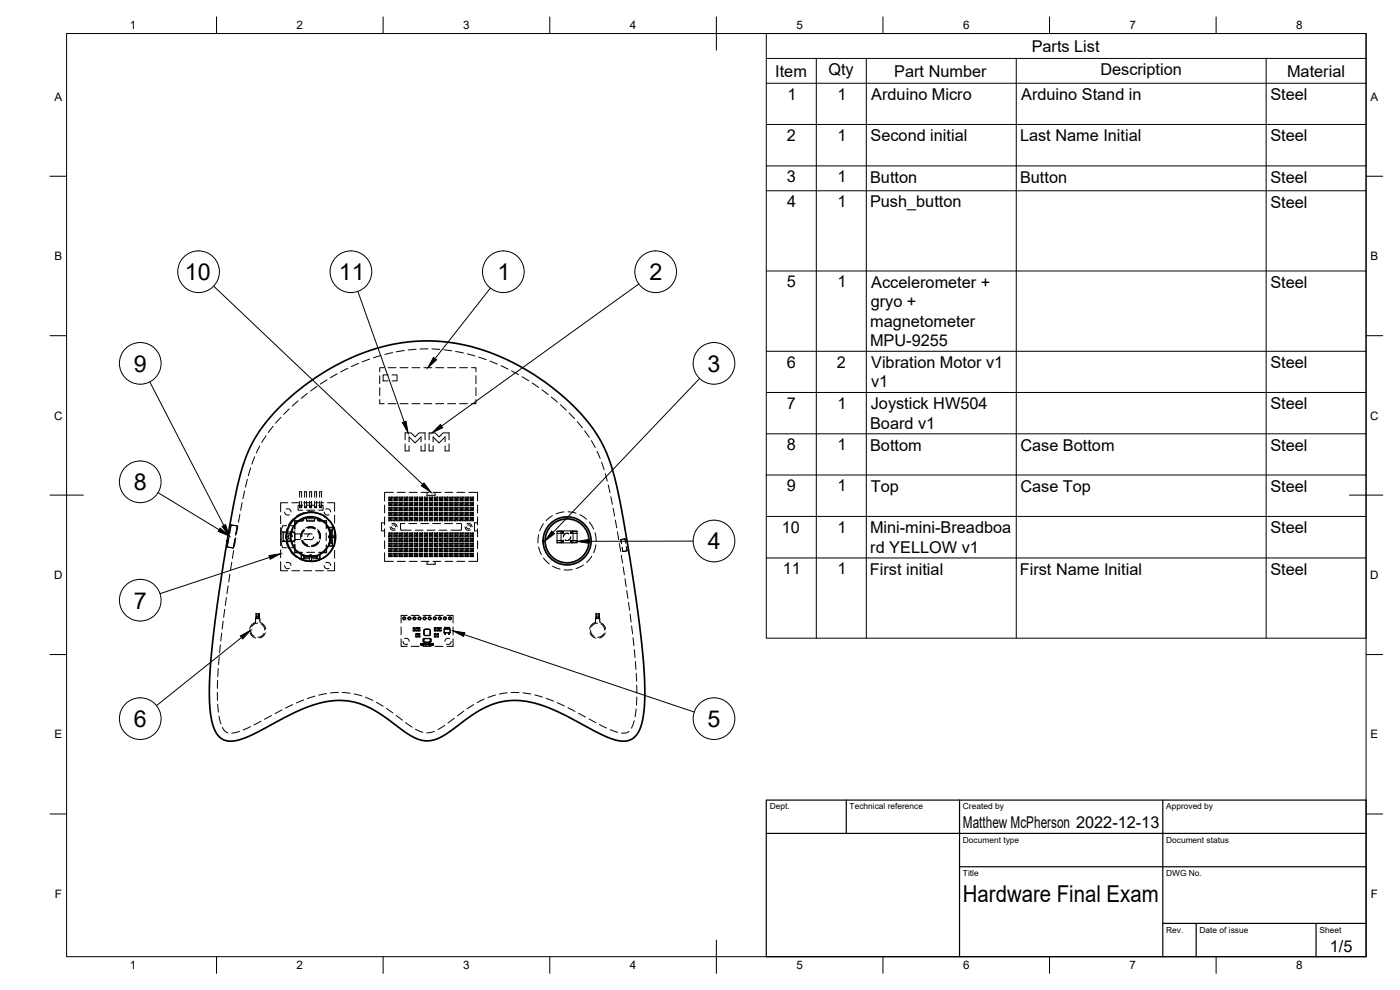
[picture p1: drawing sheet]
<svg xmlns="http://www.w3.org/2000/svg" width="420mm" height="297mm" viewBox="0 0 420 297" stroke-linecap="round" stroke-linejoin="round" font-family="sans-serif">
<!-- layer: Hidden -->
<g fill="none" stroke="#000" stroke-width=".3">
<path d="M92.2 118l-1.8 1.5M95.1 115.9l-1.9 1.4M98.1 114l-2 1.3M101.2 112.1l-2.1 1.3M104.4 110.5l-2.2 1.1M107.6 109l-2.2 1M110.9 107.7l-2.2 .9M114 119.9v1.2h1.3M114 112.7v2.4M114 116.3v2.4M114.3 106.6l-2.2 .7M115.3 110.3h-1.3v1.3"/>
<path d="M116.5 112.5h-1.5v1.8h1.5M116.5 110.3h2.4M117.7 112.5h1.5v1.8h-1.5M117.8 105.8l-2.3 .5M120.1 110.3h2.3M121.3 105.2l-2.3 .4M123.6 110.3h2.4M124.9 104.8l-2.4 .2M127.2 110.3h2.4M128.5 104.7h-2.4M129.6 104.7l2.4 .1M130.8 110.3h2.4"/>
<path d="M133.2 105l2.4 .2M134.3 110.3h2.4M136.7 105.4l2.4 .5M137.9 110.3h2.4M140.2 106.2l2.3 .6M141.5 110.3h1.3v1.3M142.8 119.9v1.2h-1.3M142.8 112.7v2.4M142.8 116.3v2.4M143.7 107.2l2.2 .7M147 108.3l2.2 .9M150.3 109.7l2.2 1.1"/>
<path d="M153.5 111.3l2.1 1.1M156.7 113l2 1.3M159.7 114.9l2 1.4M162.6 117l1.9 1.4M165.5 119.1l1.8 1.6M76.4 137l-.8 2.3M78 133.8l-1.1 2.1M79.8 130.8l-1.3 2M82 127.9l-1.5 1.9M84.3 125.2l-1.6 1.8M86.8 122.7l-1.7 1.6M89.5 120.3l-1.8 1.6"/>
<path d="M116.5 121.1h2.4M120.1 121.1h2.3M121.6 132v-2.1h1.8l1.2 1.2 1.2-1.2h1.8v2.1M121.6 133.2v2.1h1.2v-1.5M122.8 132.6v-1.5l1.8 1.8 1.8-1.8v1.5M123.6 121.1h2.4M127.2 121.1h2.4M127.6 133.2v2.1h-1.2v-1.5M128.8 132v-2.1h1.8l1.2 1.2 1.2-1.2h1.8v2.1M128.8 133.2v2.1h1.2v-1.5M130 132.6v-1.5l1.8 1.8 1.8-1.8v1.5M130.8 121.1h2.4"/>
<path d="M134.3 121.1h2.4M134.8 133.2v2.1h-1.2v-1.5M137.9 121.1h2.4M168.2 121.4l1.7 1.7M170.8 123.9l1.6 1.7M173.2 126.5l1.6 1.8M175.5 129.3l1.3 1.9M177.5 132.2l1.1 2.1M179.2 135.4l.9 2.1M180.6 138.7l.7 2.2M71.4 157.8l-.4 2.4M72 154.3l-.4 2.4"/>
<path d="M72.7 150.8l-.5 2.3M73.4 147.3l-.5 2.3M74.2 143.8l-.5 2.3M75.2 140.4l-.7 2.3M84.2 154.8v2.3M84.2 158.3v5.5M85 159.6l-.4-.1v3h.4M85.4 153.6a.95 .95 0 0 0 1.5 .8M85.9 152.8a.95 .95 0 0 1 1.4 .8M86 157.7h-1.2l-.6 2.8M86.1 158.7l-.4 2.3M86.4 150.8h-2.2v2.8"/>
<path d="M86.8 157.3l-.8 2.2M87.2 157.7h1.2M87.6 150.8h2.3M87.9 158.7l-.5 2.3M88 155.6l-1.4 2M88.4 159.6h-3.4v2.9h3.4M88.4 159.8h-1.2v.7M88.4 159.9v2.3zM88.4 159.2h.1M89.3 154.8l-1.8 1.5M89.9 149.2v-1.7h.6v1.7M89.9 150.4l.1 1.9 .5-.1v-1.8"/>
<path d="M89.9 152.2h.6M90.3 156l-1.8 1.6M90.4 154.2l2.5-.5 1.8 .1 1.4 .4M90.8 159.3l-.5 1.3v1.1M90.8 151.6l-1.3 .1v1.3l1.3 .1M91.1 156.2v-.6h-.3v.6h-2.4v2.5l.1-2.3h2.3M91.1 155.6h.9v.6M91.1 150.8h2.4M91.1 153.8l-2.1 1.1M91.2 158.8l-.8 1.3-.1 .9M91.3 158.9l-.6 .7-.4 1.4M91.4 149.2v-1.7h.6v1.7"/>
<path d="M91.4 150.4l.1 1.9h.5v-1.9M91.4 152.2h.6M91.5 159.1l-.8 1-.1 .9M92 155.6h2.4v.6M92 156.2h2.4M92 156.4h2.4M92 151.6h2.4M92 153.1h2.4M92.3 158.2l1.2-.1 1.2 .4M92.3 158.3l1.3-.1 1.1 .4M92.3 153.6l2.4 .1M92.4 158.5l1.3-.1 .9 .4"/>
<path d="M92.9 149.2v-1.7h.6v1.7M92.9 150.4l.1 1.9h.5v-1.9M92.9 152.2h.6M93.8 155.3l-2.4 .2M94.1 158.2l-1.1-.1-1.3 .4M94.4 155.6h.9v.6M94.4 149.2v-1.7h.6v1.7M94.4 150.4l.1 1.9h.5v-1.9M94.4 152.2h.6M94.7 150.8h2.4M95 155.5l2.1 1.2M95.2 158.8l.7 .8 .3 1.4"/>
<path d="M95.3 155.6h.3v.6M95.4 159.5l.4 1.1v1M95.5 159.4l.5 .9v1.4M95.6 151.6h1.4v1.4l-1.4 .1M95.6 156.2h2.4v2h1.8v2.3M95.6 156.4h2.3v2.3M95.6 159.3l.5 1.3v1.1M95.9 154l2.1 1.2M95.9 149.2v-1.7h.6v1.7M95.9 150.4l.1 1.9h.5v-1.9M95.9 152.2h.6M97.1 154.8l1.8 1.5"/>
<path d="M97.3 153.6a.96 .96 0 0 0 1.4 .8M97.8 152.8a.96 .96 0 0 1 1.4 .8M97.9 159.9v2.3M97.9 157.6l1 2.3M98.3 150.8h2.1v2.6M98.8 156.1l1.3 2M98.9 159.4h.6v3.3h-.6M98.9 159.2h.9M98.9 158.9h.9M99.6 157.3l.8 2.2M99.8 158.4h-.9v2.3h1.5v.3M100.4 154.6v2.4"/>
<path d="M100.4 158.2v2.5M100.5 159.3l.2 2.4M115.4 156.9h-.9v2.3h.9M115.4 151.5v2.4M115.4 155.1v2.4M115.4 158.7v2.4M116.7 159.9h1l-.3 .3h-.4zM116.7 149.1h1v1.1h-1zM116.7 150.7h1v1h-1zM116.7 152.2h1v1h-1zM116.7 153.7h1v1h-1zM116.7 155.2h1v1.1h-1z"/>
<path d="M116.7 159.9v1M116.7 149.1l.3 .3M116.7 150.7l.3 .3M116.7 152.2l.3 .3M116.7 153.7l.3 .3M116.7 155.2l.3 .3M117 155.5h.4v.5l-.4-.1zM117 154h.4v.4h-.4zM117 152.5h.4v.4h-.4zM117 151h.4v.4h-.4zM117 149.4h.4v.5h-.4zM117 149.9l-.3 .3"/>
<path d="M117 151.4l-.3 .3M117 152.9l-.3 .3M117 154.4l-.3 .3M117 155.9l-.3 .4M117.1 158.1a1.02 1.02 0 0 0 1.5 .9M117.4 149.9l.3 .3M117.4 151.4l.3 .3M117.4 152.9l.3 .3M117.4 154.4l.3 .3M117.4 156l.3 .3M117.5 158.1l.4 .6 .5-.1M117.6 157.2a1.06 1.06 0 0 1 1.6 .9"/>
<path d="M117.7 159.9v1M117.7 149.1l-.3 .3M117.7 150.7l-.3 .3M117.7 152.2l-.3 .3M117.7 153.7l-.3 .3M117.7 155.2l-.3 .3M117.8 157.6l.6-.1 .3 .6M118 147.7h-2.6v2.6M118.2 159.9h1l-.3 .3h-.4zM118.2 153.7h1v1h-1zM118.2 152.2h1v1h-1zM118.2 150.7h1v1h-1z"/>
<path d="M118.2 149.1h1v1.1h-1zM118.2 155.2h1v1.1h-1zM118.2 159.9v1M118.2 150.7l.3 .3M118.2 152.2l.3 .3M118.2 153.7l.3 .3M118.2 155.2l.3 .3M118.2 149.1l.3 .3M118.5 149.4h.4v.5h-.4zM118.5 155.5h.4v.5h-.4zM118.5 154h.4v.4h-.4zM118.5 152.5h.4v.4h-.4z"/>
<path d="M118.5 151h.4v.4h-.4zM118.5 149.9l-.3 .3M118.5 151.4l-.3 .3M118.5 152.9l-.3 .3M118.5 154.4l-.3 .3M118.5 156l-.3 .3M118.9 151.4l.3 .3M118.9 152.9l.3 .3M118.9 154.4l.3 .3M118.9 156l.3 .3M118.9 149.9l.3 .3M119.2 159.9v1"/>
<path d="M119.2 149.1l-.3 .3M119.2 150.7l-.3 .3M119.2 152.2l-.3 .3M119.2 153.7l-.3 .3M119.2 155.2l-.3 .3M119.3 147.7h2.3M119.7 159.9h1l-.3 .3h-.4zM119.7 153.7h1v1h-1zM119.7 152.2h1v1h-1zM119.7 150.7h1v1h-1zM119.7 149.1h1v1.1h-1zM119.7 155.2h1v1.1h-1z"/>
<path d="M119.7 159.9v1M119.7 152.2l.3 .3M119.7 153.7l.3 .3M119.7 155.2l.3 .3M119.7 149.1l.3 .3M119.7 150.7l.3 .3M120 151h.4v.4h-.4zM120 152.5h.4v.4h-.4zM120 154h.4v.4h-.4zM120 155.5h.4v.5h-.4zM120 149.4h.4v.5h-.4zM120 149.9l-.3 .3"/>
<path d="M120 151.4l-.3 .3M120 152.9l-.3 .3M120 154.4l-.3 .3M120 156l-.3 .3M120.4 152.9l.3 .3M120.4 154.4l.3 .3M120.4 156l.3 .3M120.4 149.9l.3 .3M120.4 151.4l.3 .3M120.7 159.9v1M120.7 149.1l-.3 .3M120.7 150.7l-.3 .3"/>
<path d="M120.7 152.2l-.3 .3M120.7 153.7l-.3 .3M120.7 155.2l-.3 .3M121.2 159.9h1.1l-.3 .3h-.5zM121.2 153.7h1.1v1h-1.1zM121.2 152.2h1.1v1h-1.1zM121.2 150.7h1.1v1h-1.1zM121.2 149.1h1.1v1.1h-1.1zM121.2 155.2h1.1v1.1h-1.1zM121.2 159.9v1M121.2 153.7l.3 .3M121.2 155.2l.3 .3"/>
<path d="M121.2 149.1l.3 .3M121.2 150.7l.3 .3M121.2 152.2l.3 .3M121.5 157.1h-1.3l.1 1.9 3.1 .1M121.5 151h.5v.4h-.5zM121.5 152.5h.5v.4h-.5zM121.5 154h.5v.4h-.5zM121.5 155.5h.5v.5h-.5zM121.5 149.4h.5v.5h-.5zM121.5 149.9l-.3 .3M121.5 151.4l-.3 .3M121.5 152.9l-.3 .3"/>
<path d="M121.5 156l-.3 .3M121.5 154.4l-.3 .3M122 154.4l.3 .3M122 156l.3 .3M122 149.9l.3 .3M122 151.4l.3 .3M122 152.9l.3 .3M122.3 159.9v1M122.3 149.1l-.3 .3M122.3 150.7l-.3 .3M122.3 152.2l-.3 .3M122.3 155.2l-.3 .3"/>
<path d="M122.3 153.7l-.3 .3M122.7 157.1h2.4M122.8 159.9h1l-.3 .3h-.4zM122.8 153.7h1v1h-1zM122.8 152.2h1v1h-1zM122.8 150.7h1v1h-1zM122.8 149.1h1v1.1h-1zM122.8 155.2h1v1.1h-1zM122.8 159.9v1M122.8 155.2l.3 .3M122.8 149.1l.3 .3M122.8 150.7l.3 .3"/>
<path d="M122.8 152.2l.3 .3M122.8 153.7l.3 .3M122.8 147.7h2.4M123.1 151h.4v.4h-.4zM123.1 152.5h.4v.4h-.4zM123.1 154h.4v.4h-.4zM123.1 155.5h.4v.5h-.4zM123.1 149.4h.4v.5h-.4zM123.1 149.9l-.3 .3M123.1 151.4l-.3 .3M123.1 156l-.3 .3M123.1 154.4l-.3 .3"/>
<path d="M123.1 152.9l-.3 .3M123.5 156l.3 .3M123.5 149.9l.3 .3M123.5 151.4l.3 .3M123.5 152.9l.3 .3M123.5 154.4l.3 .3M123.8 159.9v1M123.8 149.1l-.3 .3M123.8 150.7l-.3 .3M123.8 155.2l-.3 .3M123.8 153.7l-.3 .3M123.8 152.2l-.3 .3"/>
<path d="M124.3 159.9h1l-.3 .3h-.4zM124.3 153.7h1v1h-1zM124.3 152.2h1v1h-1zM124.3 150.7h1v1h-1zM124.3 149.1h1v1.1h-1zM124.3 155.2h1v1.1h-1zM124.3 159.9v1M124.3 149.1l.3 .3M124.3 150.7l.3 .3M124.3 152.2l.3 .3M124.3 153.7l.3 .3M124.3 155.2l.3 .3"/>
<path d="M124.6 151h.4v.4h-.4zM124.6 152.5h.4v.4h-.4zM124.6 154h.4v.4h-.4zM124.6 155.5h.4v.5h-.4zM124.6 149.4h.4v.5h-.4zM124.6 149.9l-.3 .3M124.6 156l-.3 .3M124.6 154.4l-.3 .3M124.6 152.9l-.3 .3M124.6 151.4l-.3 .3M124.6 159.1h2.4M125 149.9l.3 .3"/>
<path d="M125 151.4l.3 .3M125 152.9l.3 .3M125 154.4l.3 .3M125 156l.3 .3M125.3 159.9v1M125.3 149.1l-.3 .3M125.3 155.2l-.3 .3M125.3 153.7l-.3 .3M125.3 152.2l-.3 .3M125.3 150.7l-.3 .3M125.8 159.9h1l-.3 .3h-.4zM125.8 153.7h1v1h-1z"/>
<path d="M125.8 152.2h1v1h-1zM125.8 150.7h1v1h-1zM125.8 149.1h1v1.1h-1zM125.8 155.2h1v1.1h-1zM125.8 159.9v1M125.8 149.1l.3 .3M125.8 150.7l.3 .3M125.8 152.2l.3 .3M125.8 153.7l.3 .3M125.8 155.2l.3 .3M126.1 151h.4v.4h-.4zM126.1 152.5h.4v.4h-.4z"/>
<path d="M126.1 154h.4v.4h-.4zM126.1 155.5h.4v.5h-.4zM126.1 149.4h.4v.5h-.4zM126.1 156l-.3 .3M126.1 154.4l-.3 .3M126.1 152.9l-.3 .3M126.1 151.4l-.3 .3M126.1 149.9l-.3 .3M126.3 157.1h2.4M126.4 147.7h2.4M126.5 149.9l.3 .3M126.5 151.4l.3 .3"/>
<path d="M126.5 152.9l.3 .3M126.5 154.4l.3 .3M126.5 156l.3 .3M126.8 159.9v1M126.8 155.2l-.3 .3M126.8 153.7l-.3 .3M126.8 152.2l-.3 .3M126.8 150.7l-.3 .3M126.8 149.1l-.3 .3M127.3 159.9h1.1l-.3 .3h-.5zM127.3 153.7h1.1v1h-1.1zM127.3 152.2h1.1v1h-1.1z"/>
<path d="M127.3 150.7h1.1v1h-1.1zM127.3 149.1h1.1v1.1h-1.1zM127.3 155.2h1.1v1.1h-1.1zM127.3 159.9v1M127.3 149.1l.3 .3M127.3 150.7l.3 .3M127.3 152.2l.3 .3M127.3 153.7l.3 .3M127.3 155.2l.3 .3M127.6 151h.5v.4h-.5zM127.6 152.5h.5v.4h-.5zM127.6 154h.5v.4h-.5z"/>
<path d="M127.6 155.5h.5v.5h-.5zM127.6 149.4h.5v.5h-.5zM127.6 156l-.3 .3M127.6 154.4l-.3 .3M127.6 152.9l-.3 .3M127.6 151.4l-.3 .3M127.6 149.9l-.3 .3M128.1 149.9l.3 .3M128.1 151.4l.3 .3M128.1 152.9l.3 .3M128.1 154.4l.3 .3M128.1 156l.3 .3"/>
<path d="M128.2 159.1h2.4M128.2 147.7l-.1 .9h2.5l-.1-.9M128.4 159.9v1M128.4 155.2l-.3 .3M128.4 153.7l-.3 .3M128.4 152.2l-.3 .3M128.4 150.7l-.3 .3M128.4 149.1l-.3 .3M128.9 159.9h1l-.3 .3h-.4zM128.9 153.7h1v1h-1zM128.9 152.2h1v1h-1zM128.9 150.7h1v1h-1z"/>
<path d="M128.9 149.1h1v1.1h-1zM128.9 155.2h1v1.1h-1zM128.9 159.9v1M128.9 149.1l.3 .3M128.9 150.7l.3 .3M128.9 152.2l.3 .3M128.9 153.7l.3 .3M128.9 155.2l.3 .3M129.2 151h.4v.4h-.4zM129.2 152.5h.4v.4h-.4zM129.2 154h.4v.4h-.4zM129.2 155.5h.4v.5h-.4z"/>
<path d="M129.2 149.4h.4v.5h-.4zM129.2 156l-.3 .3M129.2 154.4l-.3 .3M129.2 152.9l-.3 .3M129.2 151.4l-.3 .3M129.2 149.9l-.3 .3M129.6 149.9l.3 .3M129.6 151.4l.3 .3M129.6 152.9l.3 .3M129.6 154.4l.3 .3M129.6 156l.3 .3M129.8 157.1h2.4"/>
<path d="M129.9 159.9v1M129.9 155.2l-.3 .3M129.9 153.7l-.3 .3M129.9 152.2l-.3 .3M129.9 150.7l-.3 .3M129.9 149.1l-.3 .3M130 147.7h2.3M130.4 159.9h1l-.3 .3h-.4zM130.4 153.7h1v1h-1zM130.4 152.2h1v1h-1zM130.4 150.7h1v1h-1zM130.4 149.1h1v1.1h-1z"/>
<path d="M130.4 155.2h1v1.1h-1zM130.4 159.9v1M130.4 150.7l.3 .3M130.4 152.2l.3 .3M130.4 153.7l.3 .3M130.4 155.2l.3 .3M130.4 149.1l.3 .3M130.7 151h.4v.4h-.4zM130.7 152.5h.4v.4h-.4zM130.7 154h.4v.4h-.4zM130.7 155.5h.4v.5h-.4zM130.7 149.4h.4v.5h-.4z"/>
<path d="M130.7 156l-.3 .3M130.7 154.4l-.3 .3M130.7 152.9l-.3 .3M130.7 151.4l-.3 .3M130.7 149.9l-.3 .3M131.1 149.9l.3 .3M131.1 151.4l.3 .3M131.1 152.9l.3 .3M131.1 154.4l.3 .3M131.1 156l.3 .3M131.4 159.9v1M131.4 155.2l-.3 .3"/>
<path d="M131.4 153.7l-.3 .3M131.4 152.2l-.3 .3M131.4 150.7l-.3 .3M131.4 149.1l-.3 .3M131.7 159.1h2.4M131.9 159.9h1l-.3 .3h-.4zM131.9 153.7h1v1h-1zM131.9 152.2h1v1h-1zM131.9 150.7h1v1h-1zM131.9 149.1h1v1.1h-1zM131.9 155.2h1v1.1h-1zM131.9 159.9v1"/>
<path d="M131.9 149.1l.3 .3M131.9 150.7l.3 .3M131.9 152.2l.3 .3M131.9 153.7l.3 .3M131.9 155.2l.3 .3M132.2 151h.4v.4h-.4zM132.2 152.5h.4v.4h-.4zM132.2 154h.4v.4h-.4zM132.2 155.5h.4v.5h-.4zM132.2 149.4h.4v.5h-.4zM132.2 156l-.3 .3M132.2 154.4l-.3 .3"/>
<path d="M132.2 152.9l-.3 .3M132.2 151.4l-.3 .3M132.2 149.9l-.3 .3M132.6 149.9l.3 .3M132.6 151.4l.3 .3M132.6 152.9l.3 .3M132.6 154.4l.3 .3M132.6 156l.3 .3M132.9 159.9v1M132.9 155.2l-.3 .3M132.9 153.7l-.3 .3M132.9 152.2l-.3 .3"/>
<path d="M132.9 150.7l-.3 .3M132.9 149.1l-.3 .3M133.4 157.1h2.4M133.4 159.9h1.1l-.3 .3h-.5zM133.4 153.7h1.1v1h-1.1zM133.4 152.2h1.1v1h-1.1zM133.4 150.7h1.1v1h-1.1zM133.4 149.1h1.1v1.1h-1.1zM133.4 155.2h1.1v1.1h-1.1zM133.4 159.9v1M133.4 149.1l.3 .3M133.4 150.7l.3 .3"/>
<path d="M133.4 152.2l.3 .3M133.4 153.7l.3 .3M133.4 155.2l.3 .3M133.5 147.7h2.4M133.7 151h.5v.4h-.5zM133.7 152.5h.5v.4h-.5zM133.7 154h.5v.4h-.5zM133.7 155.5h.5v.5h-.5zM133.7 149.4h.5v.5h-.5zM133.7 156l-.3 .3M133.7 154.4l-.3 .3M133.7 152.9l-.3 .3"/>
<path d="M133.7 151.4l-.3 .3M133.7 149.9l-.3 .3M134.2 149.9l.3 .3M134.2 151.4l.3 .3M134.2 152.9l.3 .3M134.2 154.4l.3 .3M134.2 156l.3 .3M134.5 159.9v1M134.5 155.2l-.3 .3M134.5 153.7l-.3 .3M134.5 152.2l-.3 .3M134.5 150.7l-.3 .3"/>
<path d="M134.5 149.1l-.3 .3M135 159.9h1l-.3 .3h-.4zM135 153.7h1v1h-1zM135 152.2h1v1h-1zM135 150.7h1v1h-1zM135 149.1h1v1.1h-1zM135 155.2h1v1.1h-1zM135 159.9v1M135 150.7l.3 .3M135 152.2l.3 .3M135 153.7l.3 .3M135 155.2l.3 .3"/>
<path d="M135 149.1l.3 .3M135.3 151h.4v.4h-.4zM135.3 152.5h.4v.4h-.4zM135.3 154h.4v.4h-.4zM135.3 155.5h.4v.5h-.4zM135.3 149.4h.4v.5h-.4zM135.3 156l-.3 .3M135.3 154.4l-.3 .3M135.3 152.9l-.3 .3M135.3 151.4l-.3 .3M135.3 149.9l-.3 .3M135.7 151.4l.3 .3"/>
<path d="M135.7 152.9l.3 .3M135.7 154.4l.3 .3M135.7 156l.3 .3M135.7 149.9l.3 .3M136 159.9v1M136 155.2l-.3 .3M136 153.7l-.3 .3M136 152.2l-.3 .3M136 150.7l-.3 .3M136 149.1l-.3 .3M136.5 159.9h1l-.3 .3h-.4zM136.5 153.7h1v1h-1z"/>
<path d="M136.5 152.2h1v1h-1zM136.5 150.7h1v1h-1zM136.5 149.1h1v1.1h-1zM136.5 155.2h1v1.1h-1zM136.5 159.9v1M136.5 150.7l.3 .3M136.5 152.2l.3 .3M136.5 153.7l.3 .3M136.5 155.2l.3 .3M136.5 149.1l.3 .3M136.8 151h.4v.4h-.4zM136.8 152.5h.4v.4h-.4z"/>
<path d="M136.8 154h.4v.4h-.4zM136.8 155.5h.4v.5h-.4zM136.8 149.4h.4v.5h-.4zM136.8 156l-.3 .3M136.8 154.4l-.3 .3M136.8 152.9l-.3 .3M136.8 151.4l-.3 .3M136.8 149.9l-.3 .3M137 157.1h1.5v1.8l-3.2 .2M137.1 147.7h2.4M137.2 151.4l.3 .3M137.2 152.9l.3 .3"/>
<path d="M137.2 154.4l.3 .3M137.2 156l.3 .3M137.2 149.9l.3 .3M137.5 159.9v1M137.5 155.2l-.3 .3M137.5 153.7l-.3 .3M137.5 152.2l-.3 .3M137.5 150.7l-.3 .3M137.5 149.1l-.3 .3M138 159.9h1l-.3 .3h-.4zM138 153.7h1v1h-1zM138 152.2h1v1h-1z"/>
<path d="M138 150.7h1v1h-1zM138 149.1h1v1.1h-1zM138 155.2h1v1.1h-1zM138 159.9v1M138 152.2l.3 .3M138 153.7l.3 .3M138 155.2l.3 .3M138 149.1l.3 .3M138 150.7l.3 .3M138.3 151h.4v.4h-.4zM138.3 152.5h.4v.4h-.4zM138.3 154h.4v.4h-.4z"/>
<path d="M138.3 155.5h.4v.5h-.4zM138.3 149.4h.4v.5h-.4zM138.3 156l-.3 .3M138.3 154.4l-.3 .3M138.3 152.9l-.3 .3M138.3 151.4l-.3 .3M138.3 149.9l-.3 .3M138.7 152.9l.3 .3M138.7 154.4l.3 .3M138.7 156l.3 .3M138.7 149.9l.3 .3M138.7 151.4l.3 .3"/>
<path d="M139 159.9v1M139 155.2l-.3 .3M139 153.7l-.3 .3M139 152.2l-.3 .3M139 150.7l-.3 .3M139 149.1l-.3 .3M139.5 159.9h1l-.2 .3h-.5zM139.5 153.7h1v1h-1zM139.5 152.2h1v1h-1zM139.5 150.7h1v1h-1zM139.5 149.1h1v1.1h-1zM139.5 155.2h1v1.1h-1z"/>
<path d="M139.5 159.9v1M139.5 153.7l.3 .3M139.5 155.2l.3 .3M139.5 149.1l.3 .3M139.5 150.7l.3 .3M139.5 152.2l.3 .3M139.6 158.1a1.03 1.03 0 0 0 1.5 .9M139.8 151h.5v.4h-.5zM139.8 152.5h.5v.4h-.5zM139.8 154h.5v.4h-.5zM139.8 155.5h.5v.5h-.5zM139.8 149.4h.5v.5h-.5z"/>
<path d="M139.8 156l-.3 .3M139.8 154.4l-.3 .3M139.8 152.9l-.3 .3M139.8 151.4l-.3 .3M139.8 149.9l-.3 .3M140 158.1l.4 .6 .5-.1M140.1 157.2a1.06 1.06 0 0 1 1.6 .9M140.3 154.4l.2 .3M140.3 156l.2 .3M140.3 149.9l.2 .3M140.3 151.4l.2 .3M140.3 152.9l.2 .3"/>
<path d="M140.3 157.6l.6-.1 .3 .6M140.5 159.9v1M140.5 155.2l-.2 .3M140.5 153.7l-.2 .3M140.5 152.2l-.2 .3M140.5 150.7l-.2 .3M140.5 149.1l-.2 .3M140.7 147.7h2.6v2.6M141.1 159.9h1l-.3 .3h-.4zM141.1 153.7h1v1h-1zM141.1 152.2h1v1h-1zM141.1 150.7h1v1h-1z"/>
<path d="M141.1 149.1h1v1.1h-1zM141.1 155.2h1v1.1h-1zM141.1 159.9v1M141.1 155.2l.3 .3M141.1 149.1l.3 .3M141.1 150.7l.3 .3M141.1 152.2l.3 .3M141.1 153.7l.3 .3M141.4 151h.4v.4h-.4zM141.4 152.5h.4v.4h-.4zM141.4 154h.4v.4h-.4zM141.4 155.5h.4v.5h-.4z"/>
<path d="M141.4 149.4h.4v.5h-.4zM141.4 156l-.3 .3M141.4 154.4l-.3 .3M141.4 152.9l-.3 .3M141.4 151.4l-.3 .3M141.4 149.9l-.3 .3M141.8 156l.3 .3M141.8 149.9l.3 .3M141.8 152.9l.3 .3M141.8 154.4l.3 .3M141.8 151.4l.3 .3M142.1 159.9v1"/>
<path d="M142.1 155.2l-.3 .3M142.1 153.7l-.3 .3M142.1 152.2l-.3 .3M142.1 150.7l-.3 .3M142.1 149.1l-.3 .3M143.3 156.9l-.9-.1v2.5l.9-.1M143.3 151.5v2.4M143.3 155.1v2.4M143.3 158.7v2.4M163.1 157.1l-1.1 2.2M165.8 154.7l-1.9 1.5M167.2 160h1.8"/>
<path d="M167.2 159.5v3.4h1.4M168.4 159.5h.6M168.4 159.4l3.5-.1 .1 3.5-3.5 .1zM168.6 159.3h-1.4v.2M169 159.5h-1.8M169 159.5h.1M169 160h.1M169 159.5v.5M169.3 153.6l-2.4 .6M170.5 153.6l2.4 .4M171.4 159.5h1.8M171.4 160h1.8"/>
<path d="M171.4 159.5v.5h.6M171.8 159.3h1.4v.2M172 159.5h-.6M173.2 159.5v3.2M174 154.4l2 1.4M176.9 156.7l1.3 2M178.6 159.9l.3 2.4M181.6 142.1l.6 2.3M182.5 145.5l.6 2.4M183.3 149l.5 2.3M184 152.5l.4 2.4M184.7 156l.4 2.4"/>
<path d="M185.3 159.5l.4 2.4M67.9 179.3l-.3 2.4M68.5 175.8l-.4 2.3M68.7 161.4l-.5 2.7 1.8 .3 .5-2.7M68.9 160.2l.5-2.7 1.8 .3-.5 2.7M69 172.2l-.4 2.4M69.6 168.7l-.4 2.4M70.1 165.2l-.4 2.3M70.8 161.3l-.5 2.7M84.2 168.5v2.7h2.2M84.2 165v2.3M84.2 161.6l.6 2.7h1.2"/>
<path d="M85.4 169.7a.94 .94 0 0 0 1.5 .8M85.7 161a1.04 1.04 0 0 0 1.5 1M85.8 162.2l.8 2.3M85.9 160.7l.2 2.4M85.9 168.9a.95 .95 0 0 1 1.4 .8M86.2 160.1a1.06 1.06 0 0 1 1.6 .9M86.6 164.2l1.3 1.9M87.2 165.5l1.7 1.7M87.2 164.3h1.2M87.2 161.6v.7h1.2M87.2 160.5v1.1M87.2 160.5h-.6v1.1h.6"/>
<path d="M87.5 162.2l1 2.2M87.6 171.2h2.3M88.4 163.4v2.4h2v1.8h2.2M88.4 163.5h.1M88.4 162.8h.1M88.4 160.2h1.7M88.4 161.9h1.7M88.5 163.4v2.3h2.3M88.8 166.9l2.1 1.1M89.3 165.3l2.1 1.2M90 167.8l2.3 .7M90.5 162.2l.7 1 1.1 .7"/>
<path d="M90.5 167.6v-.9h2.4v1.5h.6v-1.5h2.4v.9M90.6 162.2l.7 1 1 .6M90.8 162.1l.7 1 .9 .4M90.8 162.8l.8 .8 1.3 .4M91.1 171.2h2.4M91.1 166.7v.9M91.2 160.2h1.7M91.2 161.9h1.7M91.4 166.7v.9M91.6 166.7v.7h1.3M92 168.3h2.4M92 165.7h2.4"/>
<path d="M92.9 166.4h.6v.3h-.6zM93.7 160.3a.88 .88 0 0 0-1.4 .7M94.1 161a.89 .89 0 0 1-1.3 .8M94.7 171.2h2.4M94.9 166.7v.7h-1.4M95 166.6l-2.4 .2M95 166.7v.9M95.3 166.7v.9M95.3 162.6l-.7 .7-1.1 .4M95.5 162.7l-1 .9-1 .3M95.6 162.8l-.8 .7-1.3 .5M95.9 168l-2.4 .5"/>
<path d="M96 162.2l-.8 1-1 .7M97.3 169.7v.1a.95 .95 0 0 0 1.4 .7M97.7 166.9l-2.1 1.1M97.8 168.9a.96 .96 0 0 1 1.4 .8M97.9 163.4v2.3h-2.3M97.9 164.5l-1.8 1.6M98.6 160.7h.3v.6h-.3zM98.8 166l-1.8 1.5M98.9 162.8h.9M98.9 163.1h.9M99 161.1l-.5 2.3M99.5 161h.9v.3h-1.5v2.5h.9"/>
<path d="M99.8 161.6v2.3h-1.8v1.9h-1.9v1.8h-2.3M99.9 164.2l-1.3 1.9M100.4 168.7v2.5h-2.1M100.4 161.3v2.6M100.4 165.1v2.4M100.5 162.8l-1 2.3M100.6 160.7l-.3 2.4M115.4 165.8v2.6h2.6M115.4 162.2v2.4M116.7 166l.3 .3v.4l-.3 .3zM116.7 166h1l-.3 .3h-.4M116.7 164.5h1l-.3 .3h-.4z"/>
<path d="M116.7 164l.3-.3h.4l.3 .3zM116.7 162.9h1l-.3 .3h-.4zM116.7 161.4h1l-.3 .3h-.4zM116.7 160.9l.3-.3h.4l.3 .3zM116.7 161.4v1M116.7 162.9v1.1M116.7 164.5v1M117 166.7h.4l.3 .3h-1M117 165.2h.4l.3 .3h-1zM117 162.1h.4l.3 .3h-1zM117 160.2v.4M117 161.7v.4"/>
<path d="M117 163.2v.5M117 164.8v.4M117.4 160.2v.4M117.4 161.7v.4M117.4 163.2v.5M117.4 164.8v.4M117.4 166.3v.4M117.7 161.4v1M117.7 162.9v1.1M117.7 164.5v1M117.7 166v1M118.2 166l.3 .3v.4l-.3 .3z"/>
<path d="M118.2 166h1l-.3 .3h-.4M118.2 165.5l.3-.3h.4l.3 .3zM118.2 164.5h1l-.3 .3h-.4zM118.2 164l.3-.3h.4l.3 .3zM118.2 162.9h1l-.3 .3h-.4zM118.2 162.4l.3-.3h.4l.3 .3zM118.2 161.4h1l-.3 .3h-.4zM118.2 160.9l.3-.3h.4l.3 .3zM118.2 161.4v1M118.2 162.9v1.1M118.2 164.5v1M118.5 166.7h.4l.3 .3h-1"/>
<path d="M118.5 160.2v.4M118.5 161.7v.4M118.5 163.2v.5M118.5 164.8v.4M118.9 160.2v.4M118.9 161.7v.4M118.9 163.2v.5M118.9 164.8v.4M118.9 166.3v.4M119.2 161.4v1M119.2 162.9v1.1M119.2 164.5v1"/>
<path d="M119.2 166v1M119.3 168.4h2.3M119.7 166l.3 .3v.4l-.3 .3zM119.7 166h1l-.3 .3h-.4M119.7 165.5l.3-.3h.4l.3 .3zM119.7 164.5h1l-.3 .3h-.4zM119.7 164l.3-.3h.4l.3 .3zM119.7 162.9h1l-.3 .3h-.4zM119.7 162.4l.3-.3h.4l.3 .3zM119.7 161.4h1l-.3 .3h-.4zM119.7 160.9l.3-.3h.4l.3 .3zM119.7 161.4v1"/>
<path d="M119.7 162.9v1.1M119.7 164.5v1M120 166.7h.4l.3 .3h-1M120 160.2v.4M120 161.7v.4M120 163.2v.5M120 164.8v.4M120.4 160.2v.4M120.4 161.7v.4M120.4 163.2v.5M120.4 164.8v.4M120.4 166.3v.4"/>
<path d="M120.7 161.4v1M120.7 162.9v1.1M120.7 164.5v1M120.7 166v1M121.2 166l.3 .3v.4l-.3 .3zM121.2 166h1.1l-.3 .3h-.5M121.2 165.5l.3-.3h.5l.3 .3zM121.2 164.5h1.1l-.3 .3h-.5zM121.2 164l.3-.3h.5l.3 .3zM121.2 162.9h1.1l-.3 .3h-.5zM121.2 162.4l.3-.3h.5l.3 .3zM121.2 161.4h1.1l-.3 .3h-.5z"/>
<path d="M121.2 160.9l.3-.3h.5l.3 .3zM121.2 161.4v1M121.2 162.9v1.1M121.2 164.5v1M121.5 166.7h.5l.3 .3h-1.1M121.5 160.2v.4M121.5 161.7v.4M121.5 163.2v.5M121.5 164.8v.4M122 160.2v.4M122 161.7v.4M122 163.2v.5"/>
<path d="M122 164.8v.4M122 166.3v.4M122.3 161.4v1M122.3 162.9v1.1M122.3 164.5v1M122.3 166v1M122.8 166l.3 .3v.4l-.3 .3zM122.8 166h1l-.3 .3h-.4M122.8 165.5l.3-.3h.4l.3 .3zM122.8 164.5h1l-.3 .3h-.4zM122.8 164l.3-.3h.4l.3 .3zM122.8 162.9h1l-.3 .3h-.4z"/>
<path d="M122.8 162.4l.3-.3h.4l.3 .3zM122.8 161.4h1l-.3 .3h-.4zM122.8 160.9l.3-.3h.4l.3 .3zM122.8 161.4v1M122.8 162.9v1.1M122.8 164.5v1M122.8 168.4h2.4M123.1 166.7h.4l.3 .3h-1M123.1 160.2v.4M123.1 161.7v.4M123.1 163.2v.5M123.1 164.8v.4"/>
<path d="M123.5 160.2v.4M123.5 161.7v.4M123.5 163.2v.5M123.5 164.8v.4M123.5 166.3v.4M123.8 161.4v1M123.8 162.9v1.1M123.8 164.5v1M123.8 166v1M124.3 166l.3 .3v.4l-.3 .3zM124.3 166h1l-.3 .3h-.4M124.3 165.5l.3-.3h.4l.3 .3z"/>
<path d="M124.3 164.5h1l-.3 .3h-.4zM124.3 164l.3-.3h.4l.3 .3zM124.3 162.9h1l-.3 .3h-.4zM124.3 162.4l.3-.3h.4l.3 .3zM124.3 161.4h1l-.3 .3h-.4zM124.3 160.9l.3-.3h.4l.3 .3zM124.3 161.4v1M124.3 162.9v1.1M124.3 164.5v1M124.6 166.7h.4l.3 .3h-1M124.6 160.2v.4M124.6 161.7v.4"/>
<path d="M124.6 163.2v.5M124.6 164.8v.4M125 160.2v.4M125 161.7v.4M125 163.2v.5M125 164.8v.4M125 166.3v.4M125.3 161.4v1M125.3 162.9v1.1M125.3 164.5v1M125.3 166v1M125.8 166l.3 .3v.4l-.3 .3z"/>
<path d="M125.8 166h1l-.3 .3h-.4M125.8 165.5l.3-.3h.4l.3 .3zM125.8 164.5h1l-.3 .3h-.4zM125.8 164l.3-.3h.4l.3 .3zM125.8 162.9h1l-.3 .3h-.4zM125.8 162.4l.3-.3h.4l.3 .3zM125.8 161.4h1l-.3 .3h-.4zM125.8 160.9l.3-.3h.4l.3 .3zM125.8 161.4v1M125.8 162.9v1.1M125.8 164.5v1M126.1 166.7h.4l.3 .3h-1"/>
<path d="M126.1 160.2v.4M126.1 161.7v.4M126.1 163.2v.5M126.1 164.8v.4M126.4 168.4h2.4M126.5 160.2v.4M126.5 161.7v.4M126.5 163.2v.5M126.5 164.8v.4M126.5 166.3v.4M126.8 161.4v1M126.8 162.9v1.1"/>
<path d="M126.8 164.5v1M126.8 166v1M127.3 166l.3 .3v.4l-.3 .3zM127.3 166h1.1l-.3 .3h-.5M127.3 165.5l.3-.3h.5l.3 .3zM127.3 164.5h1.1l-.3 .3h-.5zM127.3 164l.3-.3h.5l.3 .3zM127.3 162.9h1.1l-.3 .3h-.5zM127.3 162.4l.3-.3h.5l.3 .3zM127.3 161.4h1.1l-.3 .3h-.5zM127.3 160.9l.3-.3h.5l.3 .3zM127.3 161.4v1"/>
<path d="M127.3 162.9v1.1M127.3 164.5v1M127.6 166.7h.5l.3 .3h-1.1M127.6 160.2v.4M127.6 161.7v.4M127.6 163.2v.5M127.6 164.8v.4M128.1 160.2v.4M128.1 161.7v.4M128.1 163.2v.5M128.1 164.8v.4M128.1 166.3v.4"/>
<path d="M128.2 168.4v.9h2.4l-.1-.9M128.4 161.4v1M128.4 162.9v1.1M128.4 164.5v1M128.4 166v1M128.9 166l.3 .3v.4l-.3 .3zM128.9 166h1l-.3 .3h-.4M128.9 165.5l.3-.3h.4l.3 .3zM128.9 164.5h1l-.3 .3h-.4zM128.9 162.9h1l-.3 .3h-.4zM128.9 162.4l.3-.3h.4l.3 .3zM128.9 161.4h1l-.3 .3h-.4z"/>
<path d="M128.9 161.4v1M128.9 162.9v1.1M128.9 164.5v1M129.2 166.7h.4l.3 .3h-1M129.2 163.7h.4l.3 .3h-1zM129.2 160.6h.4l.3 .3h-1zM129.2 160.2v.4M129.2 161.7v.4M129.2 163.2v.5M129.2 164.8v.4M129.6 160.2v.4M129.6 161.7v.4"/>
<path d="M129.6 163.2v.5M129.6 164.8v.4M129.6 166.3v.4M129.9 161.4v1M129.9 162.9v1.1M129.9 164.5v1M129.9 166v1M130 168.4h2.3M130.4 166l.3 .3v.4l-.3 .3zM130.4 166h1l-.3 .3h-.4M130.4 165.5l.3-.3h.4l.3 .3zM130.4 164.5h1l-.3 .3h-.4z"/>
<path d="M130.4 164l.3-.3h.4l.3 .3zM130.4 162.9h1l-.3 .3h-.4zM130.4 162.4l.3-.3h.4l.3 .3zM130.4 161.4h1l-.3 .3h-.4zM130.4 160.9l.3-.3h.4l.3 .3zM130.4 161.4v1M130.4 162.9v1.1M130.4 164.5v1M130.7 166.7h.4l.3 .3h-1M130.7 160.2v.4M130.7 161.7v.4M130.7 163.2v.5"/>
<path d="M130.7 164.8v.4M131.1 160.2v.4M131.1 161.7v.4M131.1 163.2v.5M131.1 164.8v.4M131.1 166.3v.4M131.4 161.4v1M131.4 162.9v1.1M131.4 164.5v1M131.4 166v1M131.9 166l.3 .3v.4l-.3 .3zM131.9 166h1l-.3 .3h-.4"/>
<path d="M131.9 165.5l.3-.3h.4l.3 .3zM131.9 164.5h1l-.3 .3h-.4zM131.9 164l.3-.3h.4l.3 .3zM131.9 162.9h1l-.3 .3h-.4zM131.9 162.4l.3-.3h.4l.3 .3zM131.9 161.4h1l-.3 .3h-.4zM131.9 160.9l.3-.3h.4l.3 .3zM131.9 161.4v1M131.9 162.9v1.1M131.9 164.5v1M132.2 166.7h.4l.3 .3h-1M132.2 160.2v.4"/>
<path d="M132.2 161.7v.4M132.2 163.2v.5M132.2 164.8v.4M132.6 160.2v.4M132.6 161.7v.4M132.6 163.2v.5M132.6 164.8v.4M132.6 166.3v.4M132.9 161.4v1M132.9 162.9v1.1M132.9 164.5v1M132.9 166v1"/>
<path d="M133.4 166l.3 .3v.4l-.3 .3zM133.4 166h1.1l-.3 .3h-.5M133.4 165.5l.3-.3h.5l.3 .3zM133.4 164.5h1.1l-.3 .3h-.5zM133.4 164l.3-.3h.5l.3 .3zM133.4 162.9h1.1l-.3 .3h-.5zM133.4 162.4l.3-.3h.5l.3 .3zM133.4 161.4h1.1l-.3 .3h-.5zM133.4 160.9l.3-.3h.5l.3 .3zM133.4 161.4v1M133.4 162.9v1.1M133.4 164.5v1"/>
<path d="M133.5 168.4h2.4M133.7 166.7h.5l.3 .3h-1.1M133.7 160.2v.4M133.7 161.7v.4M133.7 163.2v.5M133.7 164.8v.4M134.2 160.2v.4M134.2 161.7v.4M134.2 163.2v.5M134.2 164.8v.4M134.2 166.3v.4M134.5 161.4v1"/>
<path d="M134.5 162.9v1.1M134.5 164.5v1M134.5 166v1M135 166l.3 .3v.4l-.3 .3zM135 166h1l-.3 .3h-.4M135 165.5l.3-.3h.4l.3 .3zM135 164.5h1l-.3 .3h-.4zM135 164l.3-.3h.4l.3 .3zM135 162.9h1l-.3 .3h-.4zM135 162.4l.3-.3h.4l.3 .3zM135 161.4h1l-.3 .3h-.4zM135 160.9l.3-.3h.4l.3 .3z"/>
<path d="M135 161.4v1M135 162.9v1.1M135 164.5v1M135.3 166.7h.4l.3 .3h-1M135.3 160.2v.4M135.3 161.7v.4M135.3 163.2v.5M135.3 164.8v.4M135.7 160.2v.4M135.7 161.7v.4M135.7 163.2v.5M135.7 164.8v.4"/>
<path d="M135.7 166.3v.4M136 161.4v1M136 162.9v1.1M136 164.5v1M136 166v1M136.5 166l.3 .3v.4l-.3 .3zM136.5 166h1l-.3 .3h-.4M136.5 165.5l.3-.3h.4l.3 .3zM136.5 164.5h1l-.3 .3h-.4zM136.5 162.9h1l-.3 .3h-.4zM136.5 162.4l.3-.3h.4l.3 .3zM136.5 161.4h1l-.3 .3h-.4z"/>
<path d="M136.5 161.4v1M136.5 162.9v1.1M136.5 164.5v1M136.8 166.7h.4l.3 .3h-1M136.8 163.7h.4l.3 .3h-1zM136.8 160.6h.4l.3 .3h-1zM136.8 160.2v.4M136.8 161.7v.4M136.8 163.2v.5M136.8 164.8v.4M137.1 168.4h2.4M137.2 160.2v.4"/>
<path d="M137.2 161.7v.4M137.2 163.2v.5M137.2 164.8v.4M137.2 166.3v.4M137.5 161.4v1M137.5 162.9v1.1M137.5 164.5v1M137.5 166v1M138 166l.3 .3v.4l-.3 .3zM138 166h1l-.3 .3h-.4M138 165.5l.3-.3h.4l.3 .3zM138 164.5h1l-.3 .3h-.4z"/>
<path d="M138 164l.3-.3h.4l.3 .3zM138 162.9h1l-.3 .3h-.4zM138 162.4l.3-.3h.4l.3 .3zM138 161.4h1l-.3 .3h-.4zM138 160.9l.3-.3h.4l.3 .3zM138 161.4v1M138 162.9v1.1M138 164.5v1M138.3 166.7h.4l.3 .3h-1M138.3 160.2v.4M138.3 161.7v.4M138.3 163.2v.5"/>
<path d="M138.3 164.8v.4M138.7 160.2v.4M138.7 161.7v.4M138.7 163.2v.5M138.7 164.8v.4M138.7 166.3v.4M139 161.4v1M139 162.9v1.1M139 164.5v1M139 166v1M139.5 166l.3 .3v.4l-.3 .3zM139.5 166h1l-.2 .3h-.5"/>
<path d="M139.5 165.5l.3-.3h.5l.2 .3zM139.5 164.5h1l-.2 .3h-.5zM139.5 164l.3-.3h.5l.2 .3zM139.5 162.9h1l-.2 .3h-.5zM139.5 162.4l.3-.3h.5l.2 .3zM139.5 161.4h1l-.2 .3h-.5zM139.5 160.9l.3-.3h.5l.2 .3zM139.5 161.4v1M139.5 162.9v1.1M139.5 164.5v1M139.8 166.7h.5l.2 .3h-1M139.8 160.2v.4"/>
<path d="M139.8 161.7v.4M139.8 163.2v.5M139.8 164.8v.4M140.3 160.2v.4M140.3 161.7v.4M140.3 163.2v.5M140.3 164.8v.4M140.3 166.3v.4M140.5 161.4v1M140.5 162.9v1.1M140.5 164.5v1M140.5 166v1"/>
<path d="M141.1 166l.3 .3v.4l-.3 .3zM141.1 166h1l-.3 .3h-.4M141.1 165.5l.3-.3h.4l.3 .3zM141.1 164.5h1l-.3 .3h-.4zM141.1 164l.3-.3h.4l.3 .3zM141.1 162.9h1l-.3 .3h-.4zM141.1 162.4l.3-.3h.4l.3 .3zM141.1 161.4h1l-.3 .3h-.4zM141.1 160.9l.3-.3h.4l.3 .3zM141.1 161.4v1M141.1 162.9v1.1M141.1 164.5v1"/>
<path d="M141.4 166.7h.4l.3 .3h-1M141.4 160.2v.4M141.4 161.7v.4M141.4 163.2v.5M141.4 164.8v.4M141.8 160.2v.4M141.8 161.7v.4M141.8 163.2v.5M141.8 164.8v.4M141.8 166.3v.4M142.1 161.4v1M142.1 162.9v1.1"/>
<path d="M142.1 164.5v1M142.1 166v1M143.3 165.8v2.6h-2.6M143.3 162.2v2.4M161.6 160.5l-.1 2.4M161.6 164.1l.9 2.3M163.1 167.4l1.7 1.8M165.8 169.9l2.3 .9M167.2 162.7h1.8M168.4 160h.6M168.4 162.2h.6M169 162.2h-1.8"/>
<path d="M169 162.2h.1M169 162.7h-.6M169 162.2v.5M169.6 162a1.11 1.11 0 0 0 1.7-.9 1.11 1.11 0 0 1-1.7 .9M170.7 160.1a1.08 1.08 0 0 0-1.6 1 1.11 1.11 0 0 1 1.6-.9M171.4 162.7h.6M171.4 162.2h1.8M171.4 162.7h1.8M171.4 162.2v.5M171.7 170.9l-2.4 .1M172 162.2h-.6M173.2 162.7v.2h-1.4"/>
<path d="M175.1 169.5l-2.2 1.1M177.6 166.9l-1.6 1.9M178.8 163.5l-.6 2.3M185.9 163.1l.4 2.3M186.5 166.6l.3 2.3M187 170.1l.4 2.4M187.6 173.7l.3 2.3M187.8 162.9l-.2-1.2-1.3 .2 .2 1.2M188 164.1l.2 1.2-1.3 .2-.2-1.2M188.1 177.2l.3 2.3M65.8 197l-.2 2.4M66.1 193.5l-.2 2.4"/>
<path d="M66.5 189.9l-.2 2.4M67 186.4l-.3 2.4M67.4 182.8l-.3 2.4M75.1 189.9l.6 1 1.1 .5M75.2 189.1l.3 1 .8 .8M76.8 184.9h.4zM76.8 184.2v1.4M76.8 185.4v.2M76.9 185.4l-.2 .1-.1 1.3a2.42 2.42 0 0 0-1.6 2M76.9 185.4h.2l-.1 .2M76.9 185.4h.1M77.1 185.4h.5"/>
<path d="M77.2 184.2l-.1 1.4h-.3M77.3 187l-1 .2-.8 .8M77.6 185.6h.3M77.6 184.9h.3zM77.6 184.2v1.4M77.6 185.4v.2M77.6 185.4h.2l-.1 .2M77.6 185.4h.1M77.8 185.4l.2 .1 .1 1.3a2.42 2.42 0 0 1 1.6 1.9M77.9 184.2v1.4M78.4 187.2l.7 .7 .4 1.2M79.2 190.1l-.6 .7-1.2 .4"/>
<path d="M79.6 189.9l-.6 1-1 .5M120.4 191.7v2.2h1.8M120.4 188.1v2.4M120.9 192.4a.93 .93 0 0 0 1.4 .8M121.4 191.6a.93 .93 0 0 1 1.4 .8M122.2 184.6h-1.8v2.3M123.4 184.6h2.4M123.4 193.9h2.4M124 188.5h.5v.6h-.5zM124 189.1h.5v.3h-.5zM124 188.3h.5v.2h-.5zM124.8 188.5h.4v.6h-.4z"/>
<path d="M124.8 189.1h.4v.3h-.4zM124.8 188.3h.4v.2h-.4zM124.8 190.3h.4v.6h-.4zM124.8 190.9h.4v.3h-.4zM124.8 190.1h.4v.2h-.4zM125.5 188.5h.5v.6h-.5zM125.5 189.1h.5v.3h-.5zM125.5 188.3h.5v.2h-.5zM125.5 190.3h.5v.6h-.5zM125.5 190.9h.5v.3h-.5zM125.5 190.1h.5v.2h-.5zM126.3 193l.3 .5 .3-.5v.6l-.1-.4-.2 .4-.2-.4-.1 .4z"/>
<path d="M126.9 191.8h.2v.7h-.2zM127 184.6h2.4M127 193.9h2.4M127.1 193l.3 .2-.3 .2v.2zM127.1 193.1l.3 .2h-.3zM127.1 192.5v.2l.2-.1M127.1 191.5h2.1l-.1 .2M127.1 191.5v1M127.1 191.5l.2 .2M127.3 188.8h1.8v1.8h-1.8zM127.3 189.1v.1M127.3 189.3v.1"/>
<path d="M127.3 189.6v.1M127.3 189.8v.1M127.3 190v.1M127.3 190.3v.1M127.3 191.7h1.8v.9h-1.8zM127.5 188.8h.1M127.5 190.6h.1M127.6 193l.1 .6 .2-.6-.1 .6-.2-.1zM127.8 188.8h.1M127.8 190.6h.1M128 188.8h.1M128 190.6h.1"/>
<path d="M128 193.4h.3zM128.2 188.8h.2M128.2 190.6h.2M128.4 193.1l.3 .1-.3 .5 .2-.3zM128.5 188.8h.1M128.5 190.6h.1M128.7 188.8h.1M128.7 190.6h.1M128.8 193.1h.3l-.2 .5h.3h-.4l.3-.3zM129.1 190.3v.1M129.1 190v.1M129.1 189.8v.1"/>
<path d="M129.1 189.6v.1M129.1 189.3v.1M129.1 189.1v.1M129.1 192.6l.1 .1h-2.1M129.2 192.5h.1M129.2 191.8h.1M129.2 191.8h.2v.7h-.2M129.2 191.5v1.2M129.3 191.8v.7M129.4 193h.2l-.2 .1 .2 .3-.2 .3-.2-.2 .3 .1 .1-.2-.3-.1zM129.8 193h.3l-.2 .1 .2 .3-.2 .3-.2-.2 .2 .1 .1-.2-.2-.1zM130.3 190.3h.5v.6h-.5z"/>
<path d="M130.3 188.5h.5v.6h-.5zM130.3 190.9h.5v.3h-.5zM130.3 189.1h.5v.3h-.5zM130.3 190.1h.5v.2h-.5zM130.3 188.3h.5v.2h-.5zM130.6 184.6h2.3M130.6 193.9h2.3M131.1 188.5h.5v.6h-.5zM131.1 189.1h.5v.3h-.5zM131.1 188.3h.5v.2h-.5zM131.1 190.3h.5v.6h-.5zM131.1 190.9h.5v.3h-.5z"/>
<path d="M131.1 190.1h.5v.2h-.5zM131.9 188.5h.5v.6h-.5zM131.9 189.1h.5v.3h-.5zM131.9 188.3h.5v.2h-.5zM133.3 188.7l1.7 .1M133.3 189.9h1.8M133.3 188.7v1.2M133.3 188.7h1.8M133.3 188.8v1.1M133.3 189.8h1.7M133.5 188.5h.2v-.3h-.2v.5M133.5 190v.1"/>
<path d="M133.5 188.6h.2M133.5 189.9v.1M133.5 190h.2M133.7 188.5v.2M133.7 190l-.2 .4h.2v-.3M133.7 189.9v.1M134 188.5h.3v-.3h-.3v.5M134 188.6h.3M134.1 184.6h1.9v2.3M134.3 188.5v.2M134.7 188.5h.2v-.3h-.2v.5M134.7 190.1v.3h.2v-.3"/>
<path d="M134.7 190v.1l.2-.1M134.7 188.6h.2M134.7 189.9v.1M134.7 190h.2M134.9 188.5v.2M134.9 189.9v.1M134.9 191.6a.93 .93 0 0 0-1.4 .8M135.1 188.7v1.2M135.4 192.4a.93 .93 0 0 1-1.4 .8M136 188.1v2.4M136 191.7v2.2h-1.9M177.1 189.9l.6 1 1.1 .5"/>
<path d="M177.2 189.1l.3 1 .8 .8M178.8 185.4v.2M178.9 184.9h.3zM178.9 184.2v1.4M178.9 185.4l-.2 .1-.1 1.3a2.41 2.41 0 0 0-1.6 2M178.9 185.4h.2l-.1 .2M178.9 185.4h.1M179.1 185.4h.5M179.2 184.2l-.1 1.4h-.3M179.3 187l-1 .2-.8 .8M179.6 185.6h.3M179.6 184.9h.3z"/>
<path d="M179.6 184.2v1.4M179.6 185.4v.2M179.6 185.4h.2l-.1 .2M179.6 185.4h.1M179.8 185.4l.2 .1 .1 1.3a2.42 2.42 0 0 1 1.6 1.9M179.9 184.2v1.4M180.4 187.2l.7 .7 .4 1.2M181.2 190.1l-.6 .7-1.2 .4M181.6 189.9l-.6 1-1 .5M188.6 180.7l.3 2.4M189.1 184.3l.3 2.3M189.5 187.8l.3 2.4"/>
<path d="M190 191.4l.2 2.3M190.4 194.9l.2 2.4M190.7 198.5l.2 2.3M65.2 207.7l.1 2.4M65.3 204.2l-.1 2.4M65.3 211.3l.2 2.4M65.5 200.6l-.1 2.4M65.7 214.8l.6 2.4M66.7 218.3l.9 1.1 .8 .5M71.9 219.4l-2.3 .6M75.2 218l-2.2 1M78.3 216.4l-2.1 1.1"/>
<path d="M81.5 214.7l-2.1 1.1M84.6 213l-2.1 1.1M87.8 211.4l-2.1 1.1M91.1 210l-2.2 .9M94.5 208.9l-2.3 .7M98 208.1l-2.3 .5M101.5 207.8l-2.3 .1M102.7 207.8l2.4 .2M106.3 208.2l2.3 .6M109.7 209.2l2.2 .9M112.9 210.7l2.1 1.2M116 212.6l1.9 1.3"/>
<path d="M118.9 214.6l1.9 1.5M121.7 216.8l2 1.4M124.7 218.8l2.2 .9M130.4 219.4l-2.3 .5M133.5 217.6l-2.1 1.3M136.3 215.5l-1.9 1.4M139.2 213.4l-1.9 1.4M142.2 211.4l-2 1.3M145.3 209.7l-2.1 1.1M148.7 208.5l-2.3 .8M152.2 207.9l-2.3 .3M153.4 207.8h2.4"/>
<path d="M157 207.9l2.3 .3M160.5 208.5l2.3 .7M163.9 209.5l2.2 .9M167.2 210.8l2.2 1M170.5 212.4l2.1 1.1M173.6 214l2.1 1.1M176.8 215.7l2.1 1.1M179.9 217.4l2.1 1M183.1 218.9l2.3 .8M188.8 219.4l-.8 .5h-1.5M190.3 216.2l-.8 2.3M190.9 212.7l-.3 2.4"/>
<path d="M190.9 202l.2 2.4M191.1 205.6v2.4M191.1 209.2l-.1 2.3"/>
<circle cx="85.2" cy="159.8" r=".08"/>
<circle cx="88.2" cy="159.8" r=".09"/>
<circle cx="168.9" cy="159.8" r=".24"/>
<circle cx="171.5" cy="159.8" r=".24"/>
<circle cx="85.2" cy="162.3" r=".09"/>
<circle cx="88.2" cy="162.3" r=".09"/>
<circle cx="168.9" cy="162.4" r=".24"/>
<circle cx="171.5" cy="162.4" r=".24"/>
<circle cx="77" cy="184.2" r=".14"/>
<circle cx="77.7" cy="184.2" r=".14"/>
<circle cx="121.3" cy="185.5" r=".48"/>
<circle cx="121.3" cy="185.5" r=".3"/>
<circle cx="122.8" cy="185.5" r=".48"/>
<circle cx="122.8" cy="185.5" r=".3"/>
<circle cx="124.4" cy="185.5" r=".48"/>
<circle cx="124.4" cy="185.5" r=".3"/>
<circle cx="125.9" cy="185.5" r=".48"/>
<circle cx="125.9" cy="185.5" r=".3"/>
<circle cx="127.4" cy="185.5" r=".48"/>
<circle cx="127.4" cy="185.5" r=".3"/>
<circle cx="128.5" cy="193.2" r=".12"/>
<circle cx="128.9" cy="185.5" r=".48"/>
<circle cx="128.9" cy="185.5" r=".3"/>
<circle cx="130.5" cy="185.5" r=".48"/>
<circle cx="130.5" cy="185.5" r=".3"/>
<circle cx="132" cy="185.5" r=".48"/>
<circle cx="132" cy="185.5" r=".3"/>
<circle cx="133.5" cy="185.5" r=".48"/>
<circle cx="133.5" cy="185.5" r=".3"/>
<circle cx="135" cy="185.5" r=".48"/>
<circle cx="135" cy="185.5" r=".3"/>
<circle cx="179" cy="184.2" r=".13"/>
<circle cx="179.7" cy="184.2" r=".13"/>
</g>
<!-- layer: Visible -->
<g fill="none" stroke="#000" stroke-width=".51">
<path d="M84.3 121.7a66.2 66.2 0 0 1 38.4-19.1l7-.3 4 .3 4.4 .6 6.8 1.8 7.7 3.1a64.3 64.3 0 0 1 27.4 23.7l1.9 3.7 1.3 3.4 2.4 9.1 3.4 19.5 3.4 23.9 1 11.7v8.5l-.3 3.3-.7 3-1.1 2.2-1.1 1.3-1.4 .7-1.4 .3-3.3-.5-4.3-1.9-10.6-5.6-5.3-2.3-5.3-1.5-4.6-.5-3.8 .5-3.6 1.2-4.2 2.3-7 5.2-2.9 1.8-3 1.1h-2.4l-2.3-.7-2.3-1.2-7.3-5.3-5.1-3-4.3-1.4-4.1-.5-4.3 .5-5.3 1.6-4.6 2-13.4 7-3.1 1-2.6 .1-2.1-.8-.9-.9-.8-1.2-1.1-3.2-.6-5.8 .1-8.6 .7-8.4 1.5-11.6 1.9-13 3.8-21.2 1.3-5.4 1.6-5.1 1.7-3.7 2.5-4.3 3.6-4.5z"/>
<circle cx="93.2" cy="161" r="6"/>
<circle cx="93.4" cy="161.1" r="7.3"/>
<circle cx="170.2" cy="162.3" r="6.6"/>
<circle cx="170.2" cy="162.3" r="7.2"/>
</g>
<!-- layer: BORDER -->
<g fill="none" stroke="#000" stroke-width=".3">
<path d="M20 10.1h390v276.9h-390zM65 5.1v5M115 5.1v5M165 5.1v5M215 5.1v10M265 5.1v5M315 5.1v5M365 5.1v5M15 52.9h5M410 52.9h5M15 100.7h5M410 100.7h5"/>
<path d="M15 148.6h10M405 148.6h10M15 196.4h5M410 196.4h5M15 244.2h5M410 244.2h5M65 287v5M115 287v5M165 287v5M215 282.1v9.9M265 287v5M315 287v5"/>
<path d="M365 287v5"/>
</g>
<!-- layer: TITLEBLOCK -->
<path d="M230 240.1h180v46.9h-180zM230 250h180M254 240.1v9.9M288 240.1v46.9M349 240.1v46.9M288 260.1h122M349 277.1h61M359 277.1v9.9M395 277.1v9.9" fill="none" stroke="#000" stroke-width=".36"/>
<!-- layer: Parts Lists -->
<g fill="none" stroke="#000" stroke-width=".3">
<path d="M230 10.1h180v181.4h-180zM230 17.5h180M245 17.5v174M260 17.5v174M305 17.5v174M380 17.5v174M230 25h180M230 37.3h180M230 49.8h180M230 57.2h180M230 81.3h180M230 105.4h180"/>
<path d="M230 117.8h180M230 130.2h180M230 142.5h180M230 154.9h180M230 167.4h180"/>
</g>
<!-- layer: Balloons -->
<g fill="none" stroke="#000" stroke-width=".3">
<path d="M64.1 85.8l62.7 59.5M107.4 87.4l13.9 39.2M147.2 86.5l-16.6 21.1M191.7 85.2l-59.2 42.6M45 114.6l22.2 43.1M210 113.6l-44 46.2M47.4 147.8l18.4 11.2M80.9 167.2l-32.9 10.9M208 162.4h-31.3M72.5 191.3l-25.5 20.4M139.3 190.4l69 23.2"/>
<circle cx="59.6" cy="81.5" r="6.3"/>
<circle cx="105.3" cy="81.5" r="6.3"/>
<circle cx="151.1" cy="81.5" r="6.3"/>
<circle cx="196.8" cy="81.5" r="6.3"/>
<circle cx="42.1" cy="109" r="6.3"/>
<circle cx="214.3" cy="109" r="6.3"/>
<circle cx="42.1" cy="144.6" r="6.3"/>
<circle cx="214.3" cy="162.3" r="6.3"/>
<circle cx="42.1" cy="180.1" r="6.3"/>
<circle cx="42.1" cy="215.6" r="6.3"/>
<circle cx="214.3" cy="215.6" r="6.3"/>
</g>
<path d="M130.1 107.2l.9 .8-2.6 2.3zM120.8 126.8l1.1-.4 .6 3.5zM132.2 127.4l.7 .9-3.2 1.6zM66.1 158.5l2.7 2.3-3.3-1.3zM66.7 157.9l1-.5 1.1 3.4zM127.2 144.9l2.2 2.8-3-2zM80.7 166.7l3.5-.6-3.1 1.7zM165.6 159.3l.8 .9-2.8 2.1zM173.2 162.4l3.5-.6v1.2zM72.1 190.8l3.1-1.7-2.3 2.6zM136 189.3l3.5 .6-.4 1.1z" fill="#000" stroke="#000" stroke-width=".3"/>
<g font-size="7">
<text x="55.5" y="84">10</text>
<text x="101.7" y="84.1">11</text>
<text x="149.4" y="84.1">1</text>
<text x="194.9" y="84.1">2</text>
<text x="40.2" y="111.5">9</text>
<text x="212.3" y="111.5">3</text>
<text x="40.2" y="147">8</text>
<text x="212.4" y="164.8">4</text>
<text x="40.1" y="182.6">7</text>
<text x="40.2" y="218.1">6</text>
<text x="212.3" y="218.1">5</text>
<text x="289" y="270.6">Hardware Final Exam</text>
</g>
<g font-size="4.9">
<text x="309.6" y="15.5">Parts List</text>
<text x="232.7" y="23">Item</text>
<text x="248.6" y="22.5">Qty</text>
<text x="268.4" y="23">Part Number</text>
<text x="330.2" y="22.5">Description</text>
<text x="386.3" y="23">Material</text>
<text x="236.3" y="29.9">1</text>
<text x="251.3" y="29.9">1</text>
<text x="261.5" y="30">Arduino Micro</text>
<text x="306.5" y="30">Arduino Stand in</text>
<text x="381.3" y="30">Steel</text>
<text x="236.2" y="42.3">2</text>
<text x="251.3" y="42.3">1</text>
<text x="261.3" y="42.4">Second initial</text>
<text x="306.1" y="42.4">Last Name Initial</text>
<text x="381.3" y="42.4">Steel</text>
<text x="236.1" y="54.7">3</text>
<text x="251.3" y="54.7">1</text>
<text x="261.1" y="54.8">Button</text>
<text x="306.1" y="54.8">Button</text>
<text x="381.3" y="54.8">Steel</text>
<text x="236.2" y="62.2">4</text>
<text x="251.3" y="62.2">1</text>
<text x="261.1" y="62.2">Push_button</text>
<text x="381.3" y="62.3">Steel</text>
<text x="236.1" y="86.2">5</text>
<text x="251.3" y="86.2">1</text>
<text x="261.5" y="86.3">Accelerometer +</text>
<text x="381.3" y="86.4">Steel</text>
<text x="261.3" y="92.1">gryo +</text>
<text x="261.2" y="98">magnetometer</text>
<text x="261.1" y="103.8">MPU-9255</text>
<text x="236.1" y="110.3">6</text>
<text x="251.2" y="110.3">2</text>
<text x="261.5" y="110.4">Vibration Motor v1</text>
<text x="381.3" y="110.5">Steel</text>
<text x="261.4" y="116.3">v1</text>
<text x="236.1" y="122.6">7</text>
<text x="251.3" y="122.7">1</text>
<text x="261.3" y="122.8">Joystick HW504</text>
<text x="381.3" y="122.8">Steel</text>
<text x="261.1" y="128.6">Board v1</text>
<text x="236.1" y="135.1">8</text>
<text x="251.3" y="135.1">1</text>
<text x="261.1" y="135.2">Bottom</text>
<text x="306.2" y="135.2">Case Bottom</text>
<text x="381.3" y="135.2">Steel</text>
<text x="236.1" y="147.5">9</text>
<text x="251.3" y="147.5">1</text>
<text x="261.4" y="147.5">Top</text>
<text x="306.2" y="147.6">Case Top</text>
<text x="381.3" y="147.6">Steel</text>
<text x="234.6" y="159.9">10</text>
<text x="251.3" y="159.9">1</text>
<text x="261.1" y="159.9">Mini-mini-Breadboa</text>
<text x="381.3" y="160">Steel</text>
<text x="261.2" y="165.8">rd YELLOW v1</text>
<text x="234.9" y="172.3">11</text>
<text x="251.3" y="172.3">1</text>
<text x="261.1" y="172.4">First initial</text>
<text x="306.1" y="172.4">First Name Initial</text>
<text x="381.3" y="172.5">Steel</text>
<text x="289" y="248.5">Matthew McPherson 2022-12-13</text>
<text x="399.1" y="285.7">1/5</text>
</g>
<g font-size="3.5">
<text x="39" y="8.8">1</text>
<text x="89" y="8.8">2</text>
<text x="139" y="8.8">3</text>
<text x="189" y="8.8">4</text>
<text x="239" y="8.8">5</text>
<text x="289" y="8.8">6</text>
<text x="339" y="8.8">7</text>
<text x="389" y="8.8">8</text>
<text x="16.3" y="30.2">A</text>
<text x="411.3" y="30.2">A</text>
<text x="16.3" y="78">B</text>
<text x="411.3" y="78">B</text>
<text x="16.2" y="125.9">C</text>
<text x="411.2" y="125.9">C</text>
<text x="16.2" y="173.7">D</text>
<text x="411.2" y="173.7">D</text>
<text x="16.3" y="221.6">E</text>
<text x="411.3" y="221.6">E</text>
<text x="16.4" y="269.4">F</text>
<text x="411.4" y="269.4">F</text>
<text x="39" y="290.8">1</text>
<text x="89" y="290.8">2</text>
<text x="139" y="290.8">3</text>
<text x="189" y="290.8">4</text>
<text x="239" y="290.8">5</text>
<text x="289" y="290.8">6</text>
<text x="339" y="290.8">7</text>
<text x="389" y="290.8">8</text>
</g>
<g font-size="2.5">
<text x="231" y="242.9">Dept.</text>
<text x="255" y="242.9">Technical reference</text>
<text x="289" y="242.9">Created by</text>
<text x="350" y="242.9">Approved by</text>
<text x="289" y="252.8">Document type</text>
<text x="350" y="252.8">Document status</text>
<text x="289" y="262.9">Title</text>
<text x="350" y="262.9">DWG No.</text>
<text x="350" y="279.9">Rev.</text>
<text x="360" y="279.9">Date of issue</text>
<text x="396" y="279.9">Sheet</text>
</g>
</svg>
